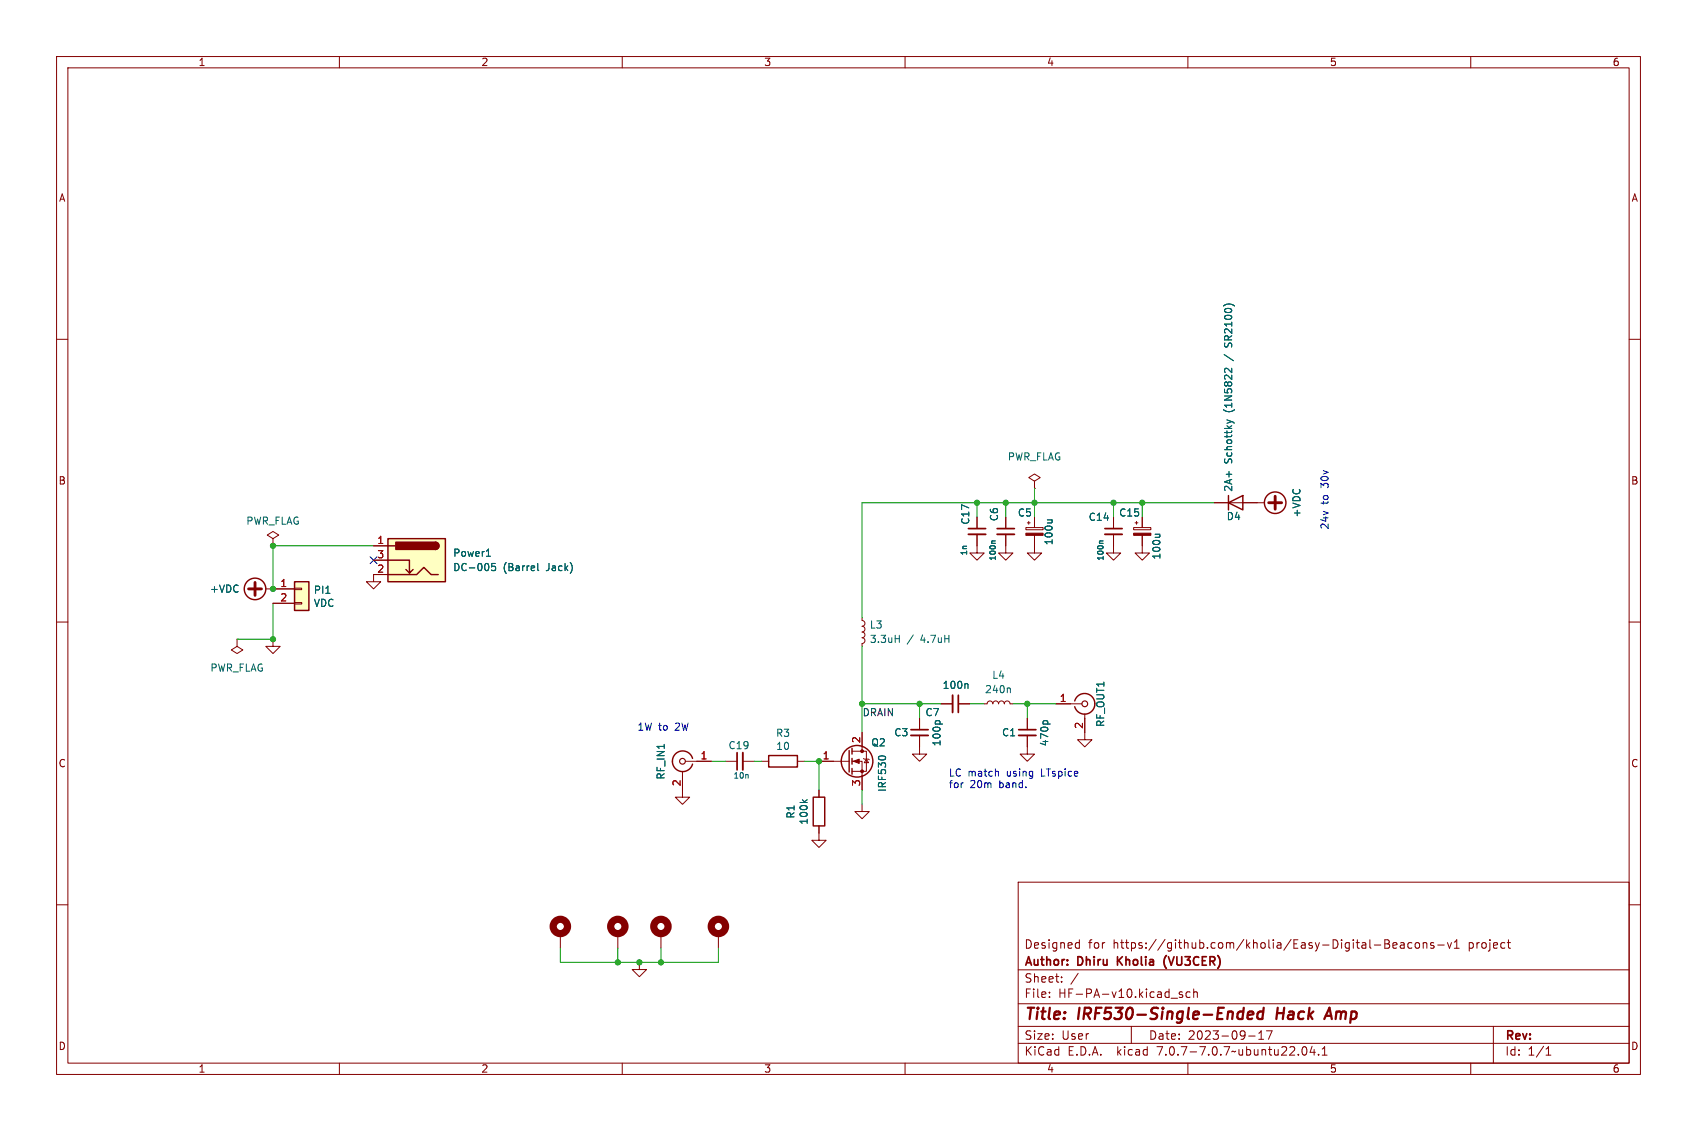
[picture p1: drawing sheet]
<svg xmlns="http://www.w3.org/2000/svg" width="300mm" height="200mm" viewBox="0 0 300 200" stroke-linecap="round" stroke-linejoin="round" font-family="sans-serif">
<g fill="none" stroke="#840000" stroke-width=".18">
<path d="M10 10h280v180h-280zM12 12h276v176h-276zM60 10v2M110 10v2M160 10v2M210 10v2M260 10v2M10 60h2M288 60h2M48.3 95.2l1-.6-1-.6-1.1 .6 1.1 .6v1.3M48.3 96.5h.1M66 96.5h2.6"/>
<path d="M66 99.1h2.6M172.7 94.5v3.3h1.3l-1.3 1.3-1.3-1.3h1.3M172.7 91.4v2.1M177.8 94.5v3.3h1.3l-1.3 1.3-1.3-1.3h1.3M177.8 91.4v2.1M181.4 93.3h3v.4h-3zM181.6 92.5h.5M181.9 92.2v.5M182.9 94.7v3.1h1.2l-1.2 1.3-1.3-1.3h1.3M182.9 85.1l1-.6-1-.7-1 .7 1 .6v1.3M182.9 86.4h.1M182.9 91.4v1.9"/>
<path d="M196.8 94.5v3.3h1.3l-1.3 1.3-1.2-1.3h1.2M196.8 91.4v2.1M200.4 93.3h3.1v.4h-3.1zM200.7 92.5h.5M200.9 92.2v.5M201.9 94.7v3.1h1.3l-1.3 1.3-1.2-1.3h1.2M201.9 91.4v1.9M214.6 88.9h8.9M10 110h2M41.9 113v1.3l1 .6-1 .7-1-.7 1-.6M41.9 113h.1M47 104.1h5.1"/>
<path d="M48.3 113v1.3h1.2l-1.2 1.3-1.3-1.3h1.3M48.3 106.7h3.8M52.1 106.6h1.2v.2h-1.2zM52.1 104h1.2v.3h-1.2zM68.6 101.6h-2.6v1.3h1.3l-1.3 1.2-1.2-1.2h1.2M152.4 109.2v.5l.4 .2 .1 .3-.2 .4-.3 .1 .4 .2 .1 .4-.2 .3-.3 .2 .4 .1 .1 .4-.2 .3-.3 .2 .4 .1 .1 .4-.2 .4-.3 .1v.5M288 110h2M120.6 136.4v4.6h1.3l-1.3 1.2-1.2-1.2h1.2M121.2 134.6h4.5M128.3 134.6h2M131.3 134.6h2M134.6 134.6h1.3"/>
<path d="M141 134.6h1.2M144.8 139.7v1.3M144.8 134.6h5.3M150.6 134.6h1.8v5.1M150.6 132.8h2.6v3.6h-2.6M152.4 129.5v3.3M152.7 134.1l.1 .1h.7l.2 .2M153.2 134.2l.3 .7h-.7zM162.6 130v3.3h-1.3l1.3 1.3 1.2-1.3h-1.2M162.6 127v2M166.4 124.5h2M169.4 124.5h2"/>
<path d="M174 124.5h.5l.2-.4 .3-.1 .4 .1 .1 .4 .2-.4 .3-.1 .4 .1 .1 .4 .2-.4 .4-.1 .3 .1 .1 .4 .2-.4 .4-.1 .3 .1 .2 .4h.5M181.6 130v3.3h-1.3l1.3 1.3 1.3-1.3h-1.3M181.6 127v2M186.7 124.5h4.6M191.8 126.2v4.6h-1.3l1.3 1.3 1.2-1.3h-1.2M10 160h2M144.8 146v2.6h1.2l-1.2 1.3-1.3-1.3h1.3M152.4 142.2v1.3h1.3l-1.3 1.3-1.3-1.3h1.3M180 156h108v32h-108zM288 160h2M99.1 165.1v2.5M109.2 165.1v2.5"/>
<path d="M113 170.2v1.2h1.3l-1.3 1.3-1.2-1.3h1.2M116.8 165.1v2.5M127 165.1v2.5M180 177.5h108M180 171.5h108M185.5 176.2v.2M185.5 175.5v.1M187.7 173.5v.2M187.7 172.8v.1M190.4 166.7l.4 .1M190.6 172.1l-1.3 1.9M190.8 166.2v1.5"/>
<path d="M190.8 167.6l-.4 .1M207 176.5h1.2M209 175.5l-.3-.1-.2 .2v.2l.5 .2v.3h-.5M210.4 175.5l-.4-.1-.3 .3v.4l.1 .2h.6M211 175.5l.2-.1 .4 .1 .1 .9M211 174.9v1.5M243 167.1h1.1M244.8 166.2h.5l.2 .1 .1 .3-.3 .3a.4 .4 0 0 1 .4 .4 .4 .4 0 0 1-.3 .4h-.6zM244.8 166.9h.5M246.2 167.2l.8-.2-.1-.2-.4-.1-.3 .2 .1 .7h.6M247.6 166.8h.6v.9M248.2 167l-.5 .1a.29 .29 0 0 0-.2 .3 .29 .29 0 0 0 .2 .3l.5-.1"/>
<path d="M249.6 166.8l-.4-.1-.3 .3v.4l.1 .2h.6M250.3 166.8l.4-.1 .3 .3v.4l-.3 .3-.4-.1-.1-.2v-.4zM251.6 166.8l.2-.1 .4 .1v.9M251.6 166.7v1M253.5 166.8l-.4-.1-.2 .2 .1 .2 .5 .2v.3h-.6M254.2 167.1h1.1M255.9 166.7l.3 1 .4-1M257.1 167.7h.9M257.1 166.6l.4-.4v1.5M266.5 166.7h.5M266.7 167.5l.3 .2M60 188v2"/>
<path d="M110 188v2M160 188v2M180 184.5h108M180 181.5h108M200 181.5v3M210 188v2M220.7 183.2h1.2M222.5 183.8h.9M222.5 182.7l.5-.4v1.5M223.9 182.3h1l-.7 1.5M230.3 185.2l.2-.1a.81 .81 0 0 1 .6 .6 .81 .81 0 0 1-.3 .8l-.1 .1a.81 .81 0 0 1-.4-1.4zM232 185l-.4 1.1h.9"/>
<path d="M232.3 185.6v1M233.1 186.4v.2M233.7 186.6h.9M233.7 185.5l.5-.4v1.5M260 188v2M264 181.5v6.5M273.3 186.6h.9M273.3 185.5l.4-.4v1.5"/>
</g>
<path d="M219.6 178.9l.2 .1M219.9 178.2l-.3 2M220.6 179.5l.9-.2v-.3l-.6-.1-.3 .3v.9l.2 .1 .6-.1M223.3 179a.66 .66 0 0 0-1 .3v.5l.1 .3 .2 .1 .6-.1M223.4 178.2l-.2 2M225.9 178.2l-.3 2M234.4 179.6h.9M234.1 180.2l.9-2 .4 2" fill="none" stroke="#840000" stroke-width=".4"/>
<path d="M171.2 93.5h3M176.3 93.5h3M195.3 93.5h3.1M130.3 133.1v3M161 129h3.1M169.4 122.9v3.1M180.1 129h3M197.6 169.2v1.5M198.4 169.2l-.8 .8M206.1 169a1.74 1.74 0 0 0 .1 2.2" fill="none" stroke="#840000" stroke-width=".3"/>
<path d="M224.3 88.9h2.3M225.4 87.8v2.2M43.9 104.1h2.3M45.1 103v2.3" fill="none" stroke="#840000" stroke-width=".51"/>
<g fill="none" stroke="#840000" stroke-width=".25">
<path d="M68.6 95.2h10.1v7.7h-10.1zM68.6 99.1h3.8v2.2l.6-.6M68.6 96.5h1.2M77 95.9a.64 .64 0 0 1 .6 .6 .64 .64 0 0 1-.6 .7M217.2 88.9l2.5-1.3v2.6zM217.2 87.6v2.6M52.1 102.9h2.5v5h-2.5zM68.6 101.6h5.1l1.2-1.3 1.3 1.3h1.3M71.8 100.7l.6 .6M122.4 134.1a1.81 1.81 0 0 0-2.8-1 1.81 1.81 0 0 0 0 3 1.81 1.81 0 0 0 2.8-1M135.9 133.6h5.1v2h-5.1zM150.1 132.7v3.8"/>
<path d="M150.6 132.3v1M150.6 134.1v1M150.6 135.9v1M190 124a1.81 1.81 0 0 1 2.8-1 1.81 1.81 0 0 1 0 2.9 1.81 1.81 0 0 1-2.8-.9M143.8 141h2v5h-2z"/>
<circle cx="225.4" cy="88.9" r="1.9"/>
<circle cx="45.1" cy="104.1" r="1.9"/>
<circle cx="151.5" cy="134.6" r="2.79"/>
</g>
<g fill="none" stroke="#840000" stroke-width="1.3">
<circle cx="99.1" cy="163.8" r="1.27"/>
<circle cx="109.2" cy="163.8" r="1.27"/>
<circle cx="116.8" cy="163.8" r="1.27"/>
<circle cx="127" cy="163.8" r="1.27"/>
</g>
<path d="M171.2 94.5h3M176.3 94.5h3M195.3 94.5h3.1M131.3 133.1v3M161 130h3.1M168.4 122.9v3.1M180.1 130h3" fill="none" stroke="#840000" stroke-width=".33"/>
<g fill="none" stroke="#006464" stroke-width=".18">
<path d="M216.9 74.3l.8 .3M217.7 74.6l-.8 .3M217.7 74.6l.4 .1M217.7 65.1v.8l-.9-.8-.3 .1v.5M86 98.4h.7M86.2 97.3l.2-.2v1.3M87.6 99.6h-.6l-.1 .6 .2-.1 .4 .1 .1 .2v.4l-.2 .1-.5-.1M95.1 99.6v1.1l.1 .2M176 95.7h-.6l-.1 .2M185.2 91.9h.8M185.9 91.9l.1 .2M195 95.7h-.5l-.1 .2"/>
<path d="M204.2 94.5h.8M204.9 94.5l.1 .2M57.6 104.9h.7M158.3 112.9h.7M159 112.3v1.3M155.4 133.8l.4-.1 .6 .1M165.5 127.5l-.2 .2M166.1 127.5l.1 .2M170.9 120.9l.2 .2v.6M178.4 121.7l.2 .1v.7M184.4 127.7l.2-.3h.4l.2 .3M141.8 141.4l.5 .5"/>
<path d="M142.7 141.4l-.5 .4"/>
</g>
<g fill="#840000" stroke="#840000" stroke-width=".18">
<path d="M200.4 94.3h3.1v.4h-3.1z"/>
<path d="M150.9 134.6l1-.4v.8z"/>
<path d="M181.4 94.3h3v.4h-3z"/>
<circle cx="152.4" cy="136.4" r=".25"/>
<circle cx="152.4" cy="132.8" r=".25"/>
</g>
<g fill="none" stroke="#840000" stroke-width=".2">
<circle cx="120.7" cy="134.6" r=".51"/>
<circle cx="191.8" cy="124.5" r=".51"/>
</g>
<g fill="#ffffc2" stroke="#ffffc2" stroke-width=".18">
<path d="M68.6 95.2h10.1v7.7h-10.1z"/>
<path d="M52.1 102.9h2.5v5h-2.5z"/>
</g>
<g fill="#840000" stroke="#840000" stroke-width=".25">
<path d="M77 95.9a.64 .64 0 0 1 .6 .6 .64 .64 0 0 1-.6 .7z"/>
<path d="M70 95.9h7v1.3h-7z"/>
</g>
<path d="M176.3 136.4l.2 .2v.6" fill="none" stroke="#0000c2" stroke-width=".18"/>
<g fill="none" stroke="#009600" stroke-width=".18">
<path d="M66 96.5h-17.7v7.6M172.7 88.9v2.5M177.8 88.9v2.5M182.9 86.4v5M196.8 88.9v2.5M201.9 88.9v2.5M214.6 88.9h-62.2v20.3M48.3 106.7v6.3h-6.4M152.4 114.3v15.2M125.7 134.6h2.6M133.3 134.6h1.3M142.2 134.6h2.6v5.1"/>
<path d="M152.4 139.7v2.5M152.4 124.5h14M162.6 124.5v2.5M171.4 124.5h2.6M179.1 124.5h7.6M181.6 124.5v2.5M99.1 167.6v2.6h27.9v-2.6M109.2 167.6v2.6M116.8 167.6v2.6"/>
</g>
<path d="M65.4 98.5l1.2 1.2M66.6 98.5l-1.2 1.2" fill="none" stroke="#000084" stroke-width=".18"/>
<g fill="#009600" stroke="#009600" stroke-width=".18">
<circle cx="116.8" cy="170.2" r=".46"/>
<circle cx="113" cy="170.2" r=".46"/>
<circle cx="109.2" cy="170.2" r=".46"/>
<circle cx="48.3" cy="104.1" r=".46"/>
<circle cx="48.3" cy="96.5" r=".46"/>
<circle cx="48.3" cy="113" r=".46"/>
<circle cx="152.4" cy="124.5" r=".46"/>
<circle cx="144.8" cy="134.6" r=".46"/>
<circle cx="162.6" cy="124.5" r=".46"/>
<circle cx="181.6" cy="124.5" r=".46"/>
<circle cx="201.9" cy="88.9" r=".46"/>
<circle cx="196.8" cy="88.9" r=".46"/>
<circle cx="177.8" cy="88.9" r=".46"/>
<circle cx="172.7" cy="88.9" r=".46"/>
<circle cx="182.9" cy="88.9" r=".46"/>
</g>
<g font-size="2.8" fill="#840000">
<text x="181" y="180.9">Title:</text>
<text x="190.7" y="180.9">IRF530-Single-Ended</text>
<text x="226.5" y="180.9">Hack</text>
<text x="236.1" y="180.9">Amp</text>
</g>
<g font-size="2.1" fill="#840000">
<text x="181" y="168">Designed</text>
<text x="192.4" y="168">for</text>
<text x="196.8" y="168">https://github.com/kholia/Easy-Digital-Beacons-v1</text>
<text x="259.8" y="168">project</text>
<text x="181" y="174">Sheet:</text>
<text x="181" y="171.2">Author:</text>
<text x="190.6" y="171.2">Dhiru</text>
<text x="198.2" y="171.2">Kholia</text>
<text x="207" y="171.2">(VU3CER)</text>
<text x="181" y="176.7">File:</text>
<text x="187.1" y="176.7">HF-PA-v10.kicad_sch</text>
<text x="181" y="184.1">Size:</text>
<text x="187.7" y="184.1">User</text>
<text x="203" y="184.1">Date:</text>
<text x="210" y="184.1">2023-09-17</text>
<text x="266" y="184.3">Rev:</text>
<text x="181" y="186.9">KiCad</text>
<text x="188.7" y="186.9">E.D.A.</text>
<text x="197.6" y="186.9">kicad</text>
<text x="204.8" y="186.9">7.0.7-7.0.7~ubuntu22.04.1</text>
<text x="266" y="186.9">Id:</text>
<text x="270.1" y="186.9">1/1</text>
</g>
<g font-size="1.8" fill="#840000">
<text x="35" y="11.9">1</text>
<text x="85" y="11.9">2</text>
<text x="135" y="11.9">3</text>
<text x="185" y="11.9">4</text>
<text x="235" y="11.9">5</text>
<text x="285" y="11.9">6</text>
<text x="10.3" y="35.9">A</text>
<text x="288.3" y="35.9">A</text>
<text x="10.3" y="85.9">B</text>
<text x="288.3" y="85.9">B</text>
<text x="10.3" y="135.9">C</text>
<text x="288.3" y="135.9">C</text>
<text x="10.3" y="185.9">D</text>
<text x="288.3" y="185.9">D</text>
<text x="35" y="189.9">1</text>
<text x="85" y="189.9">2</text>
<text x="135" y="189.9">3</text>
<text x="185" y="189.9">4</text>
<text x="235" y="189.9">5</text>
<text x="285" y="189.9">6</text>
</g>
<g font-size="1.8" fill="#006464">
<text x="218" y="63.4" transform="rotate(-90 218 63.4)">/</text>
<text x="218" y="60.9" transform="rotate(-90 218 60.9)">SR2100)</text>
<text x="218" y="72.8" transform="rotate(-90 218 72.8)">(1N5822</text>
<text x="178.1" y="81.6">PWR_FLAG</text>
<text x="218" y="82" transform="rotate(-90 218 82)">Schottky</text>
<text x="218" y="87.1" transform="rotate(-90 218 87.1)">2A+</text>
<text x="43.4" y="93">PWR_FLAG</text>
<text x="171.6" y="92.9" transform="rotate(-90 171.6 92.9)">C17</text>
<text x="176.6" y="92.3" transform="rotate(-90 176.6 92.3)">C6</text>
<text x="179.8" y="91.5">C5</text>
<text x="192.4" y="92.3">C14</text>
<text x="197.7" y="91.5">C15</text>
<text x="216.8" y="92.2">D4</text>
<text x="230.1" y="91.6" transform="rotate(-90 230.1 91.6)">+VDC</text>
<text x="80" y="98.7">Power1</text>
<text x="80" y="101.2">DC-005</text>
<text x="88.9" y="101.2">(Barrel</text>
<text x="96.7" y="101.2">Jack)</text>
<text x="186.3" y="96.5" transform="rotate(-90 186.3 96.5)">100u</text>
<text x="205.3" y="99.1" transform="rotate(-90 205.3 99.1)">100u</text>
<text x="37" y="105">+VDC</text>
<text x="55.4" y="105.2">PI1</text>
<text x="55.4" y="107.5">VDC</text>
<text x="153.7" y="113.9">3.3uH</text>
<text x="153.7" y="111.4">L3</text>
<text x="160.4" y="113.9">/</text>
<text x="162.9" y="113.9">4.7uH</text>
<text x="37.1" y="119">PWR_FLAG</text>
<text x="166.5" y="122">100n</text>
<text x="174" y="122.8">240n</text>
<text x="175.3" y="120.2">L4</text>
<text x="137.1" y="130.5">R3</text>
<text x="158" y="130.4">C3</text>
<text x="163.5" y="126.8">C7</text>
<text x="177" y="130.4">C1</text>
<text x="195.4" y="128.6" transform="rotate(-90 195.4 128.6)">RF_OUT1</text>
<text x="117.7" y="138" transform="rotate(-90 117.7 138)">RF_IN1</text>
<text x="128.7" y="132.7">C19</text>
<text x="137.1" y="132.8">10</text>
<text x="153.9" y="132.2">Q2</text>
<text x="166.5" y="132.1" transform="rotate(-90 166.5 132.1)">100p</text>
<text x="185.5" y="132.1" transform="rotate(-90 185.5 132.1)">470p</text>
<text x="156.8" y="140.1" transform="rotate(-90 156.8 140.1)">IRF530</text>
<text x="140.7" y="144.9" transform="rotate(-90 140.7 144.9)">R1</text>
<text x="143" y="145.9" transform="rotate(-90 143 145.9)">100k</text>
</g>
<g font-size="1.8" fill="#0000c2">
<text x="234.9" y="89.2" transform="rotate(-90 234.9 89.2)">to</text>
<text x="234.9" y="86.1" transform="rotate(-90 234.9 86.1)">30v</text>
<text x="234.9" y="93.7" transform="rotate(-90 234.9 93.7)">24v</text>
<text x="112.6" y="129.3">1W to</text>
<text x="119.5" y="129.3">2W</text>
<text x="167.6" y="137.4">LC match</text>
<text x="178.1" y="137.4">using</text>
<text x="184.3" y="137.4">LTspice</text>
<text x="167.6" y="139.5">for</text>
<text x="171.5" y="139.5">20m</text>
<text x="176.8" y="139.5">band.</text>
</g>
<g font-size="1.8" fill="#a90000">
<text x="66.6" y="96.3">1</text>
<text x="66.6" y="101.3">2</text>
<text x="66.6" y="98.8">3</text>
<text x="49.5" y="103.9">1</text>
<text x="49.5" y="106.4">2</text>
<text x="187.3" y="124.2">1</text>
<text x="152.1" y="131.5" transform="rotate(-90 152.1 131.5)">2</text>
<text x="191.5" y="129" transform="rotate(-90 191.5 129)">2</text>
<text x="123.8" y="134.4">1</text>
<text x="145.3" y="134.4">1</text>
<text x="120.4" y="139.1" transform="rotate(-90 120.4 139.1)">2</text>
<text x="152.1" y="139.1" transform="rotate(-90 152.1 139.1)">3</text>
</g>
<text font-size="1.8" fill="#0f0f0f" x="152.4" y="126.7">DRAIN</text>
<g font-size="1.4" fill="#006464">
<text x="171.2" y="98.3" transform="rotate(-90 171.2 98.3)">1n</text>
<text x="176.2" y="99.3" transform="rotate(-90 176.2 99.3)">100n</text>
<text x="195.3" y="99.3" transform="rotate(-90 195.3 99.3)">100n</text>
<text x="129.6" y="137.9">10n</text>
</g>
</svg>
